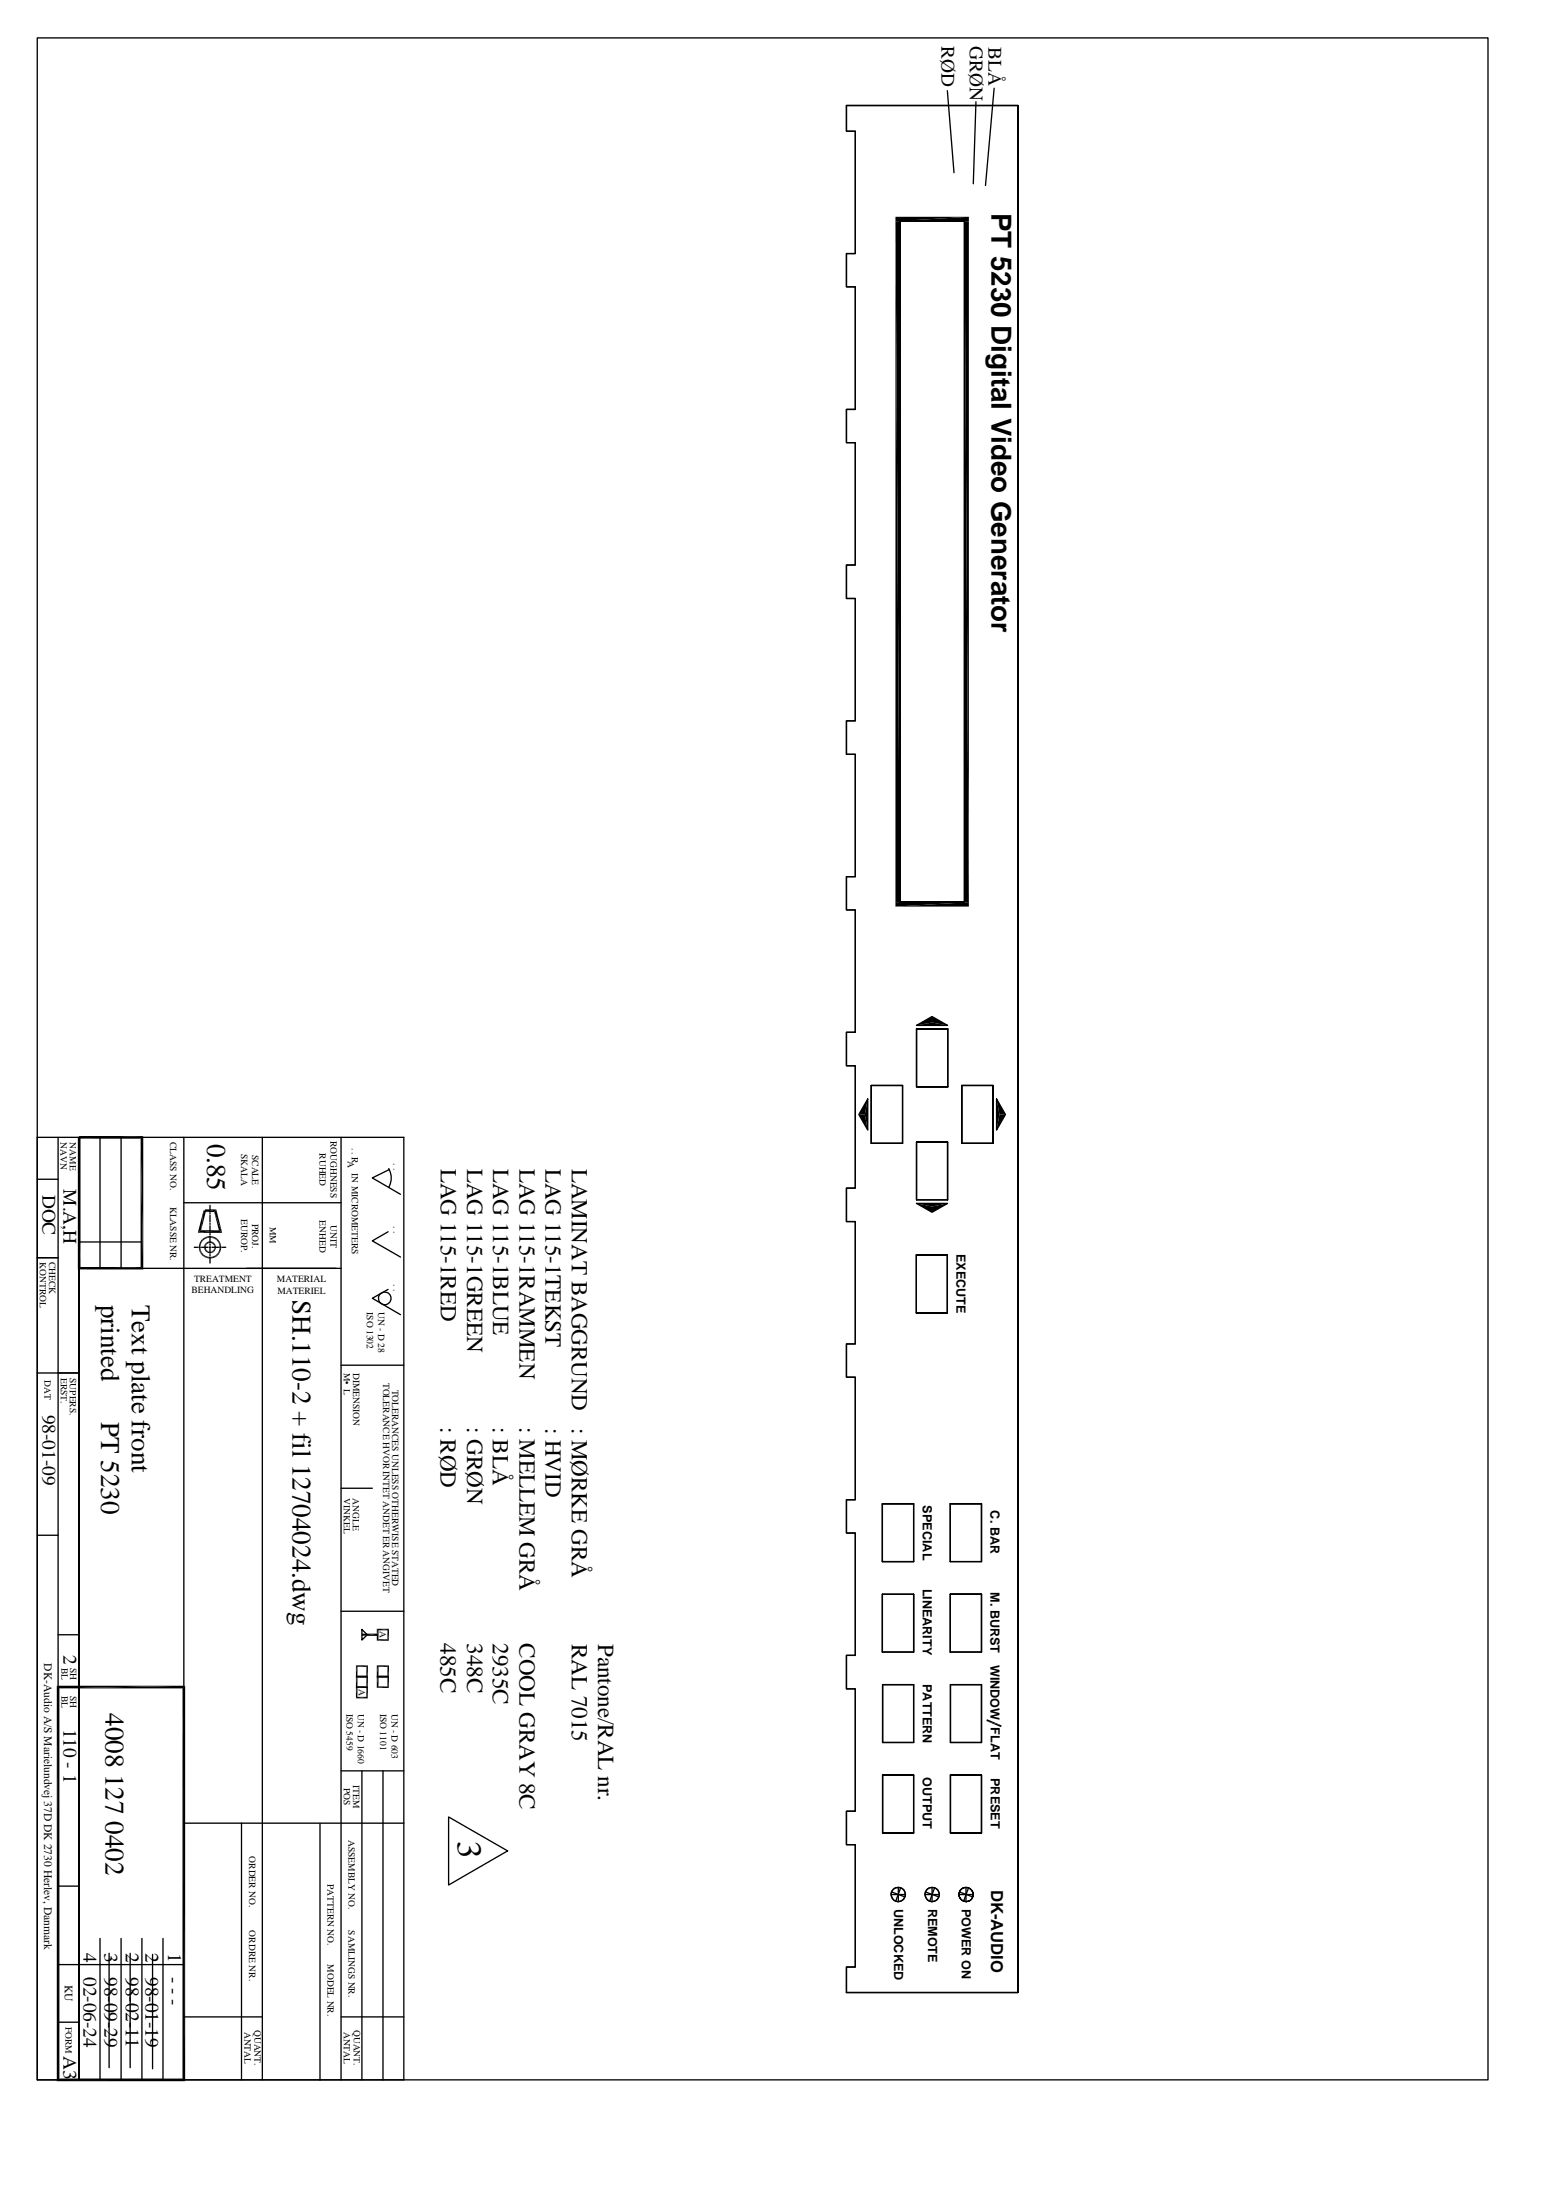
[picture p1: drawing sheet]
<svg xmlns="http://www.w3.org/2000/svg" width="297mm" height="420mm" viewBox="0 0 297 420" stroke-linecap="round" stroke-linejoin="round" font-family="sans-serif">
<g fill="none" stroke="#000" stroke-width=".25">
<path d="M7.1 7.2h277v390h-277zM180.8 17.3l1.3 15.7M186.3 19.4l-.5 15.7M189.8 16.8l-1.7 18.6M161.6 20.2v4.9h1.7v23.3h-1.7v6.4h1.7v23.4h-1.7v6.3h1.7v23.4h-1.7v6.4h1.7v23.4h-1.7v6.4h1.7v23.3h-1.7v6.4h1.7v23.3h-1.7v6.4h1.7v23.4h-1.7v6.4h1.7v23.4h-1.7v6.3h1.7v23.4h-1.7v6.4h1.7v23.3h-1.7v6.4h1.7v23.4h-1.7v6.4h1.7v23.4h-1.7v4.8M194.3 20.2v360.3v-360.3M194.3 20.2h-32.7h32.7M171.8 42.2h12.3h-12.3M184.1 42.2v130.1M171.8 172.3v-130.1v130.1M184.1 172.3h-12.3h12.3M175 196.5v11.1v-11.1"/>
<path d="M175 195.8l2.9-1.7 3 1.7zM180.9 196.5h-5.9h5.9M180.9 196.5v11.1M7.1 217.2h70v180h-70zM11.1 217.2v180M15.1 217.2v180v-180M15.1 217.2v45h-8M19.1 217.2v25M23.1 217.2v25M35.1 217.2v180M50.1 217.2v180M65.1 217.2v180"/>
<path d="M165.7 209.9v5.9l-1.7-2.9zM166.3 207.3v11.1v-11.1h6zM166.3 218.4h6h-6M172.3 207.3v11.1M175 207.6h5.9h-5.9M175 218.1v11.1h5.9M180.9 218.1h-5.9h5.9M183.6 218.4h6h-6M183.6 207.3v11.1v-11.1M189.6 207.3h-6h6M189.6 218.4v-11.1v11.1M190.2 209.9l1.7 3-1.7 2.9z"/>
<path d="M7.1 225.2h4M15.1 237.2h12M35.1 229.7h30M37.1 238.2h.6M38 238.2h.2M38.5 238.2h1.2M40 238.2h.2M40.1 230.2v1.2M40.1 231.6v.2M40.1 232.1v1.2M40.1 233.6v.2M40.1 234.1v1.2"/>
<path d="M40.1 235.6v.2M40.1 236.1v1.2M40.1 237.6v.2M40.1 238.1v1.3M40.1 239.6v.2M40.5 238.2h1.2M42 238.2h.2M42.5 238.2h.6M74.1 235.2l-3 1.8 5.4 3.1M74.2 223.2a3.6 3.6 0 0 1 0 3.6M74.3 223.4l-3.2 1.6 5.4 3.1M174.9 239.7v11"/>
<path d="M175 229.8h5.9l-3 1.7zM180.8 239.7h-5.9h5.9M180.9 229.2v-11.1v11.1M7.1 240.2h4M15.1 242.2h50M40.1 240.1v1.1M72.4 248.6a1.22 1.22 0 0 1 1-1.8 1.22 1.22 0 0 1 1.1 1.7 1.22 1.22 0 0 1-2 .2M74.1 246.3l-3 1.6 5.4 3.2M174.9 250.7h5.9h-5.9M180.8 250.7v-11v11M11.1 262.2h4v50h-4M65.1 260.7h12"/>
<path d="M7.1 293.2h4M65.1 284.2h6M168.4 287.2v11v-11M168.4 298.2h6h-6M174.4 287.2h-6h6M174.4 287.2v11M181.4 287.2v11h6M187.4 298.2v-11v11M187.4 287.2h-6h6M65.1 307.7h12M69.1 311.2l1 1-1 1zM168.4 304.5v11v-11h6z"/>
<path d="M168.4 315.5h6M174.4 315.5v-11v11M181.4 304.5v11h6M187.4 304.5h-6h6M187.4 315.5v-11v11M11.1 322.2h4M65.1 338.2h12M69.1 338.2v59M73.1 338.2v59M168.5 321.7v11.1v-11.1M168.5 339v11.1v-11.1M174.4 321.7h-5.9h5.9"/>
<path d="M174.4 339h-5.9h5.9M174.4 321.7v11.1h-5.9M174.4 339v11.1M181.4 339v11.1v-11.1M181.4 321.7v11.1h6M187.4 332.8v-11.1v11.1M187.4 321.7h-6h6M187.4 339h-6h6M35.1 348.2h42M46.1 348.2v49M61.1 348.3v49M85.6 347l11.3 6.5-11.3 6.5z"/>
<path d="M168.5 350.1h5.9h-5.9M181.4 350.1h6h-6M187.4 350.1v-11.1v11.1M11.1 375.2h24M11.1 360.2h4M19.1 370.2v27M20.8 373v21.9M23.1 370.2v27M24.8 373v21.9M27.1 370.2v27M29.1 373.3v21.8M31.1 370.2v27"/>
<path d="M170.2 361.8h2.6M170.3 361.4l2.4 .8M171.4 363.2a1.36 1.36 0 0 1-1.1-2.1 1.36 1.36 0 0 1 2.3 0 1.36 1.36 0 0 1-1.1 2.1M171.5 360.6v2.5M171.9 360.6l-.9 2.4M176.7 361.8h2.5M176.7 361.4l2.5 .8M177.9 363.2a1.36 1.36 0 0 1-1.1-2.1 1.36 1.36 0 0 1 2.3 0 1.36 1.36 0 0 1-1.1 2.1M177.9 360.6v2.5M178.4 360.6l-.9 2.4M183.1 361.8h2.6M183.2 361.4l2.4 .8"/>
<path d="M184.4 360.6v2.5M184.9 360.6l-.9 2.4M11.1 386.2h4M35.1 385.2h15M65.1 385.2h12M161.6 380.5h32.7h-32.7"/>
<circle cx="184.4" cy="361.8" r="1.37"/>
</g>
<path d="M67.9 318.2h2.3M68.1 318.1v6.3M70.1 318.1v6.3M71.9 313.2h2.4M71.9 311.2h2.4M71.9 318.2h2.4M74.1 311.1v2.3M74.1 318.1v4.3M67.9 322.2h2.3M67.9 324.2h2.3M71.9 322.2h2.4" fill="none" stroke="#000" stroke-width=".3"/>
<path d="M72.1 311.1v2.3M72.1 318.1v4.3M67.9 320.2h2.3M71.9 320.2h2.4" fill="none" stroke="#000" stroke-width=".34"/>
<g fill="#000">
<path d="M170.9 41.4h14.1l-14.1 .8zM170.9 42.2l14.1-.8v.8zM184.1 42.2l.9 130.1h-.9zM184.1 42.2h.9v130.1zM170.9 42.2l.9 130.1h-.9zM170.9 42.2h.9v130.1zM170.9 173.1l14.1-.8v.8zM170.9 172.3h14.1l-14.1 .8zM175 195.8l2.9-1.7v1.2zM177.9 194.1l3 1.7-3-.5zM175 195.8l2.9-.5 3 .5zM14.9 217.2l.5 24.8-.5 .4z"/>
<path d="M14.9 217.2h.5v24.8zM15.1 217.5l12.2-.5-.5 .5zM15.1 217h12.2l-12.2 .5zM165.7 209.9l-.6 3h-1.1zM164 212.9h1.1l.6 2.9zM165.7 209.9v5.9l-.6-2.9zM190.2 209.9l1.7 3h-1.1zM190.8 212.9h1.1l-1.7 2.9zM190.2 209.9l.6 3-.6 2.9zM37.8 235.5l4-.6 .6 .6zM37.9 238.2h.3l-.2 .6zM38 237.7h.3l-.4 .5z"/>
<path d="M38 238.8l.3-.1-.1 .6zM38.2 237.2l.3 .1-.5 .4zM38.2 238.2l.1 .5-.3 .1zM38.2 239.3l.3-.2 .1 .6zM38.3 237.7l-.1 .5h-.3zM38.3 238.7l.2 .4-.3 .2zM37.8 235.5l.6-.6h3.4zM38 237.7l.5-.4-.2 .4zM38.5 239.1l.3 .4-.2 .2zM38.6 236.7l.2 .2-.6 .3zM38.6 239.7l.2-.2 .2 .6zM38.2 237.2l.6-.3-.3 .4z"/>
<path d="M38.8 239.5l.4 .3-.2 .3zM38.9 231.1l-.5 3.8-.6 .6zM38.9 238.2h.3l-.2 .4zM38.6 236.7l.4-.4 .2 .3zM39 237.8l.3 .1-.4 .3zM39 238.6l.3-.1v.5zM38.6 236.7l.6-.1-.4 .3zM39.2 239.8l.4 .2-.1 .3zM39.2 238.2l.1 .3-.3 .1zM39.3 237.4l.2 .2-.5 .2zM39.5 238.8l.2 .5-.4-.3zM38.9 231.1l.4 .2-.9 3.6z"/>
<path d="M38.9 238.2l.4-.3-.1 .3zM39.3 238.5l.2 .3-.2 .2zM39 237.8l.5-.2-.2 .3zM39.5 238.8l.3 .2-.1 .3zM39 236.3l.5-.2 .1 .3zM39 236.3l.6 .1-.4 .2zM39.6 240l.5 .1v.3zM39.3 237.4l.4-.2 .1 .2zM39.8 239l.3 .4-.4-.1zM39.3 237.4h.5l-.3 .2zM39.8 239l.3 .1v.3zM39.5 236.1h.6v.2z"/>
<path d="M39.5 236.1l.6 .2-.5 .1zM40.1 239.1l.5 .2-.5 .1zM40.1 239.1l.3-.1 .2 .3zM39.7 237.2l.4-.1v.3zM39.7 237.2l.4 .2h-.3zM40.4 239l.3-.2 .2 .2zM40.1 237.1l.3 .3h-.3zM40.6 240l.4-.2 .2 .3zM40.1 236.1l.5 .3-.5-.1zM40.4 239h.5l-.3 .3zM40.1 237.1l.5 .1-.2 .2zM40.1 236.1h.5v.3z"/>
<path d="M40.9 238.5l.2 .1-.4 .2zM40.6 237.2l.1 .4-.3-.2zM39.1 231.5l2.2-.5-.4 .5zM40.7 238.8l.4-.2-.2 .4zM40.9 238.2h.3l-.3 .3zM40.7 237.6l.2-.2v.5zM40.6 237.2l.3 .2-.2 .2zM40.9 237.9l.2-.1-.2 .4zM41 239.8l.4-.3 .2 .2zM40.6 236.1l.4 .5-.4-.2zM41.2 238.2l-.1 .4-.2-.1zM40.9 237.4l.2 .4-.2 .1z"/>
<path d="M40.6 236.1l.6 .2-.2 .3zM41.1 237.8l.1 .4h-.3zM39.1 231h2.2l-2.2 .5zM41.7 239.1l.3 .2-.6 .2zM41.2 236.3l.2 .6-.4-.3zM41.4 239.5l.6-.2-.4 .4zM41.2 236.3l.4 .4-.2 .2zM41.9 238.7l.3 .1-.5 .3zM41.6 236.7l.1 .6-.3-.4zM40.9 231.5l1.5 4-.6-.6zM42 238.2h.2l-.3 .5zM41.7 237.3l.3-.1-.1 .5z"/>
<path d="M41.7 239.1l.5-.3-.2 .5zM41.9 237.7h.3l-.2 .5zM41.6 236.7l.4 .5-.3 .1zM42.2 238.2v.6l-.3-.1zM42 237.2l.2 .5h-.3zM42.2 237.7v.5h-.2zM41.3 231l1.1 4.5-1.5-4zM175 229.8l2.9 .6v1.1zM177.9 230.4l3-.6-3 1.7zM175 229.8h5.9l-3 .6zM14.9 242.4l11.9-.4 .5 .4zM14.9 242.4l.5-.4h11.4z"/>
<path d="M26.8 217.5l.5 24.9-.5-.4zM27.3 217v25.4l-.5-24.9zM39.2 239.8l.3 .5-.5-.2zM39.6 240l.5 .4-.6-.1zM40.1 240.1l.5 .2-.5 .1zM40.1 240.1l.5-.1v.3zM40.6 240l.6 .1-.6 .2zM41 239.8l.6-.1-.4 .4zM67.9 318.1l.3 .2v1.7zM68.2 318.3l2-.2-.3 .2zM71.9 311.1l.4 .3v1.7zM72.3 311.4l2-.3-.3 .3z"/>
<path d="M71.9 318.1l.4 .2v1.7zM74 311.4l.3 2-.3-.3zM72.3 318.3l2-.2-.3 .2zM10.8 321.9l.5 75.1-.5 .5zM10.8 321.9l.5 .6v74.5zM11.3 322.5l24-.6-.5 .6zM10.8 321.9h24.5l-24 .6zM67.9 322.4l.3-.3h1.7zM68.2 320h1.7l-2 .4zM67.9 322.1l.3 .3v1.7zM68.2 322.4l2-.3-.3 .3zM69.9 320.4l.3 2-.3-.3z"/>
<path d="M68.2 320.4l2-.4-.3 .4zM68.2 324.1h1.7l-2 .3zM69.9 322.4l.3 2-.3-.3zM74 320.4l.3 2-.3-.3zM72.3 320.4l2-.4-.3 .4zM188.3 328.7l2.9 .8-.1 .4zM188.4 328.3l2.8 1.2-2.9-.8zM10.8 397.5l24-.5 .5 .5zM11.3 397h23.5l-24 .5zM34.8 322.5l.5 75-.5-.5zM35.3 321.9v75.6l-.5-75z"/>
</g>
<path d="M69.1 312.2h3" fill="none" stroke="#000" stroke-width=".42"/>
<text font-size="6.6" x="87.4" y="351.6" transform="rotate(90 87.4 351.6)">3</text>
<text font-size="5.3" x="189.3" y="40.6" transform="rotate(90 189.3 40.6)">PT 5230 Digital Video Generator</text>
<g font-size="5.2">
<text x="39.5" y="218.4" transform="rotate(90 39.5 218.4)">0.85</text>
<text x="19.3" y="249.2" transform="rotate(90 19.3 249.2)">printed</text>
<text x="25.1" y="249.2" transform="rotate(90 25.1 249.2)">Text plate front</text>
<text x="55.8" y="248.3" transform="rotate(90 55.8 248.3)">SH.110-2 + fil 12704024.dwg</text>
<text x="19.3" y="271.5" transform="rotate(90 19.3 271.5)">PT 5230</text>
<text x="20.2" y="327.2" transform="rotate(90 20.2 327.2)">4008 127 0402</text>
</g>
<g font-size="4.4">
<text x="84.2" y="223.2" transform="rotate(90 84.2 223.2)">LAG 115-1RED</text>
<text x="89.2" y="223.2" transform="rotate(90 89.2 223.2)">LAG 115-1GREEN</text>
<text x="94.1" y="223.2" transform="rotate(90 94.1 223.2)">LAG 115-1BLUE</text>
<text x="99.1" y="223.2" transform="rotate(90 99.1 223.2)">LAG 115-1RAMMEN</text>
<text x="104.1" y="223.2" transform="rotate(90 104.1 223.2)">LAG 115-1TEKST</text>
<text x="109.1" y="223.2" transform="rotate(90 109.1 223.2)">LAMINAT BAGGRUND</text>
<text x="84.1" y="272.6" transform="rotate(90 84.1 272.6)">: RØD</text>
<text x="89.2" y="272.6" transform="rotate(90 89.2 272.6)">: GRØN</text>
<text x="94.1" y="272.6" transform="rotate(90 94.1 272.6)">: BLÅ</text>
<text x="99.1" y="272.6" transform="rotate(90 99.1 272.6)">: MELLEM GRÅ</text>
<text x="104.1" y="272.7" transform="rotate(90 104.1 272.7)">: HVID</text>
<text x="109.1" y="272.7" transform="rotate(90 109.1 272.7)">: MØRKE GRÅ</text>
<text x="84.1" y="313.9" transform="rotate(90 84.1 313.9)">485C</text>
<text x="89.2" y="313.9" transform="rotate(90 89.2 313.9)">348C</text>
<text x="94.1" y="313.9" transform="rotate(90 94.1 313.9)">2935C</text>
<text x="99.1" y="313.9" transform="rotate(90 99.1 313.9)">COOL GRAY 8C</text>
<text x="109.1" y="313.9" transform="rotate(90 109.1 313.9)">RAL 7015</text>
<text x="114.2" y="313.9" transform="rotate(90 114.2 313.9)">Pantone/RAL nr.</text>
</g>
<g font-size="3.7">
<text x="179.7" y="8.8" transform="rotate(90 179.7 8.8)">RØD</text>
<text x="185.1" y="8.8" transform="rotate(90 185.1 8.8)">GRØN</text>
<text x="188.7" y="9" transform="rotate(90 188.7 9)">BLÅ</text>
<text x="12.1" y="227.2" transform="rotate(90 12.1 227.2)">M.A,H</text>
<text x="8.1" y="228.2" transform="rotate(90 8.1 228.2)">DOC</text>
<text x="8.1" y="270.2" transform="rotate(90 8.1 270.2)">98-01-09</text>
<text x="12.1" y="316.1" transform="rotate(90 12.1 316.1)">2</text>
<text x="12.1" y="330.2" transform="rotate(90 12.1 330.2)">110 - 1</text>
<text x="16" y="373" transform="rotate(90 16 373)">4</text>
<text x="16" y="377.6" transform="rotate(90 16 377.6)">02-06-24</text>
<text x="19.9" y="373" transform="rotate(90 19.9 373)">3</text>
<text x="19.9" y="377.6" transform="rotate(90 19.9 377.6)">98-09-29</text>
<text x="24" y="373" transform="rotate(90 24 373)">2</text>
<text x="24" y="377.6" transform="rotate(90 24 377.6)">98-02-11</text>
<text x="27.8" y="373" transform="rotate(90 27.8 373)">2</text>
<text x="27.8" y="377.6" transform="rotate(90 27.8 377.6)">98-01-19</text>
<text x="32.1" y="373" transform="rotate(90 32.1 373)">1</text>
<text x="32.1" y="377.5" transform="rotate(90 32.1 377.5)">- - -</text>
<text x="12.1" y="392.7" transform="rotate(90 12.1 392.7)">A3</text>
</g>
<text font-size="3.2" x="189.2" y="361" transform="rotate(90 189.2 361)">DK-AUDIO</text>
<g font-size="2.4">
<text x="182.6" y="239.5" transform="rotate(90 182.6 239.5)">EXECUTE</text>
<text x="176.1" y="287.5" transform="rotate(90 176.1 287.5)">SPECIAL</text>
<text x="189.1" y="288.5" transform="rotate(90 189.1 288.5)">C. BAR</text>
<text x="176.1" y="303.4" transform="rotate(90 176.1 303.4)">LINEARITY</text>
<text x="189.1" y="304" transform="rotate(90 189.1 304)">M. BURST</text>
<text x="189.1" y="317.9" transform="rotate(90 189.1 317.9)">WINDOW FLAT</text>
<text x="176.1" y="321.6" transform="rotate(90 176.1 321.6)">PATTERN</text>
<text x="176.2" y="339.4" transform="rotate(90 176.2 339.4)">OUTPUT</text>
<text x="189.1" y="339.6" transform="rotate(90 189.1 339.6)">PRESET</text>
<text x="170.7" y="364.5" transform="rotate(90 170.7 364.5)">UNLOCKED</text>
<text x="177.2" y="364.5" transform="rotate(90 177.2 364.5)">REMOTE</text>
<text x="183.6" y="364.5" transform="rotate(90 183.6 364.5)">POWER ON</text>
</g>
<g font-size="2.2">
<text x="8.4" y="317.7" transform="rotate(90 8.4 317.7)">DK-Audio A/S Marielundvej 37D DK 2730 Herlev, Danmark</text>
<text x="12.4" y="379.1" transform="rotate(90 12.4 379.1)">KU</text>
</g>
<g font-size="1.8">
<text x="11.6" y="218.2" transform="rotate(90 11.6 218.2)">NAVN</text>
<text x="13.3" y="218.2" transform="rotate(90 13.3 218.2)">NAME</text>
<text x="32.5" y="218.1" transform="rotate(90 32.5 218.1)">CLASS NO.</text>
<text x="46" y="220.4" transform="rotate(90 46 220.4)">SKALA</text>
<text x="48.1" y="220.6" transform="rotate(90 48.1 220.6)">SCALE</text>
<text x="61" y="220.3" transform="rotate(90 61 220.3)">RUHED</text>
<text x="63.1" y="217.9" transform="rotate(90 63.1 217.9)">ROUGHNESS</text>
<text x="66.4" y="221.8" transform="rotate(90 66.4 221.8)">A</text>
<text x="67.1" y="219.2" transform="rotate(90 67.1 219.2)">. . R</text>
<text x="67.1" y="224.1" transform="rotate(90 67.1 224.1)">IN MICROMETERS</text>
<text x="75.1" y="222.2" transform="rotate(90 75.1 222.2)">. .</text>
<text x="32.5" y="230.5" transform="rotate(90 32.5 230.5)">KLASSE NR.</text>
<text x="46" y="232.9" transform="rotate(90 46 232.9)">EUROP.</text>
<text x="48.1" y="233.7" transform="rotate(90 48.1 233.7)">PROJ.</text>
<text x="61" y="233" transform="rotate(90 61 233)">ENHED</text>
<text x="63.1" y="234" transform="rotate(90 63.1 234)">UNIT</text>
<text x="51.5" y="234.3" transform="rotate(90 51.5 234.3)">MM</text>
<text x="75.1" y="234.2" transform="rotate(90 75.1 234.2)">. .</text>
<text x="7.6" y="241" transform="rotate(90 7.6 241)">KONTROL</text>
<text x="9.4" y="241" transform="rotate(90 9.4 241)">CHECK</text>
<text x="37" y="244.9">TREATMENT</text>
<text x="52.9" y="244.9">MATERIAL</text>
<text x="75.1" y="245.2" transform="rotate(90 75.1 245.2)">. .</text>
<text x="36.6" y="247">BEHANDLING</text>
<text x="53" y="247.1">MATERIEL</text>
<text x="70" y="250.6" transform="rotate(90 70 250.6)">ISO 1302</text>
<text x="72.2" y="250.6" transform="rotate(90 72.2 250.6)">UN - D 28</text>
<text x="8.5" y="263.5" transform="rotate(90 8.5 263.5)">DAT</text>
<text x="11.6" y="263.2" transform="rotate(90 11.6 263.2)">ERST.</text>
<text x="13.3" y="263.2" transform="rotate(90 13.3 263.2)">SUPERS.</text>
<text x="65.7" y="262.2" transform="rotate(90 65.7 262.2)">M•L</text>
<text x="67.4" y="262.2" transform="rotate(90 67.4 262.2)">DIMENSION</text>
<text x="73.2" y="264.1" transform="rotate(90 73.2 264.1)">TOLERANCE HVOR INTET ANDET ER ANGIVET</text>
<text x="74.9" y="265.4" transform="rotate(90 74.9 265.4)">TOLERANCES UNLESS OTHERWISE STATED</text>
<text x="65.7" y="286.1" transform="rotate(90 65.7 286.1)">VINKEL</text>
<text x="67.4" y="286.1" transform="rotate(90 67.4 286.1)">ANGLE</text>
<text x="72.5" y="311.5" transform="rotate(90 72.5 311.5)">A</text>
<text x="11.7" y="318.5" transform="rotate(90 11.7 318.5)">BL</text>
<text x="11.7" y="323.8" transform="rotate(90 11.7 323.8)">BL</text>
<text x="13.4" y="318.6" transform="rotate(90 13.4 318.6)">SH</text>
<text x="13.4" y="323.9" transform="rotate(90 13.4 323.9)">SH</text>
<text x="68.5" y="322.5" transform="rotate(90 68.5 322.5)">A</text>
<text x="66.2" y="327.3" transform="rotate(90 66.2 327.3)">ISO 5459</text>
<text x="68.3" y="327.3" transform="rotate(90 68.3 327.3)">UN - D 1660</text>
<text x="72.6" y="327.3" transform="rotate(90 72.6 327.3)">ISO 1101</text>
<text x="74.7" y="327.3" transform="rotate(90 74.7 327.3)">UN - D 603</text>
<text x="65.7" y="341.5" transform="rotate(90 65.7 341.5)">POS</text>
<text x="67.4" y="340.9" transform="rotate(90 67.4 340.9)">ITEM</text>
<text x="66.5" y="351.4" transform="rotate(90 66.5 351.4)">ASSEMBLY NO.</text>
<text x="47.5" y="354.5" transform="rotate(90 47.5 354.5)">ORDER NO.</text>
<text x="62.5" y="359.8" transform="rotate(90 62.5 359.8)">PATTERN NO.</text>
<text x="47.5" y="368.7" transform="rotate(90 47.5 368.7)">ORDRE NR.</text>
<text x="66.5" y="368.7" transform="rotate(90 66.5 368.7)">SAMLINGS NR.</text>
<text x="62.5" y="375.1" transform="rotate(90 62.5 375.1)">MODEL NR.</text>
<text x="12.5" y="387.1" transform="rotate(90 12.5 387.1)">FORM</text>
<text x="46.7" y="388" transform="rotate(90 46.7 388)">ANTAL</text>
<text x="48.6" y="387.6" transform="rotate(90 48.6 387.6)">QUANT.</text>
<text x="65.6" y="388" transform="rotate(90 65.6 388)">ANTAL</text>
<text x="67.6" y="387.6" transform="rotate(90 67.6 387.6)">QUANT.</text>
</g>
</svg>
